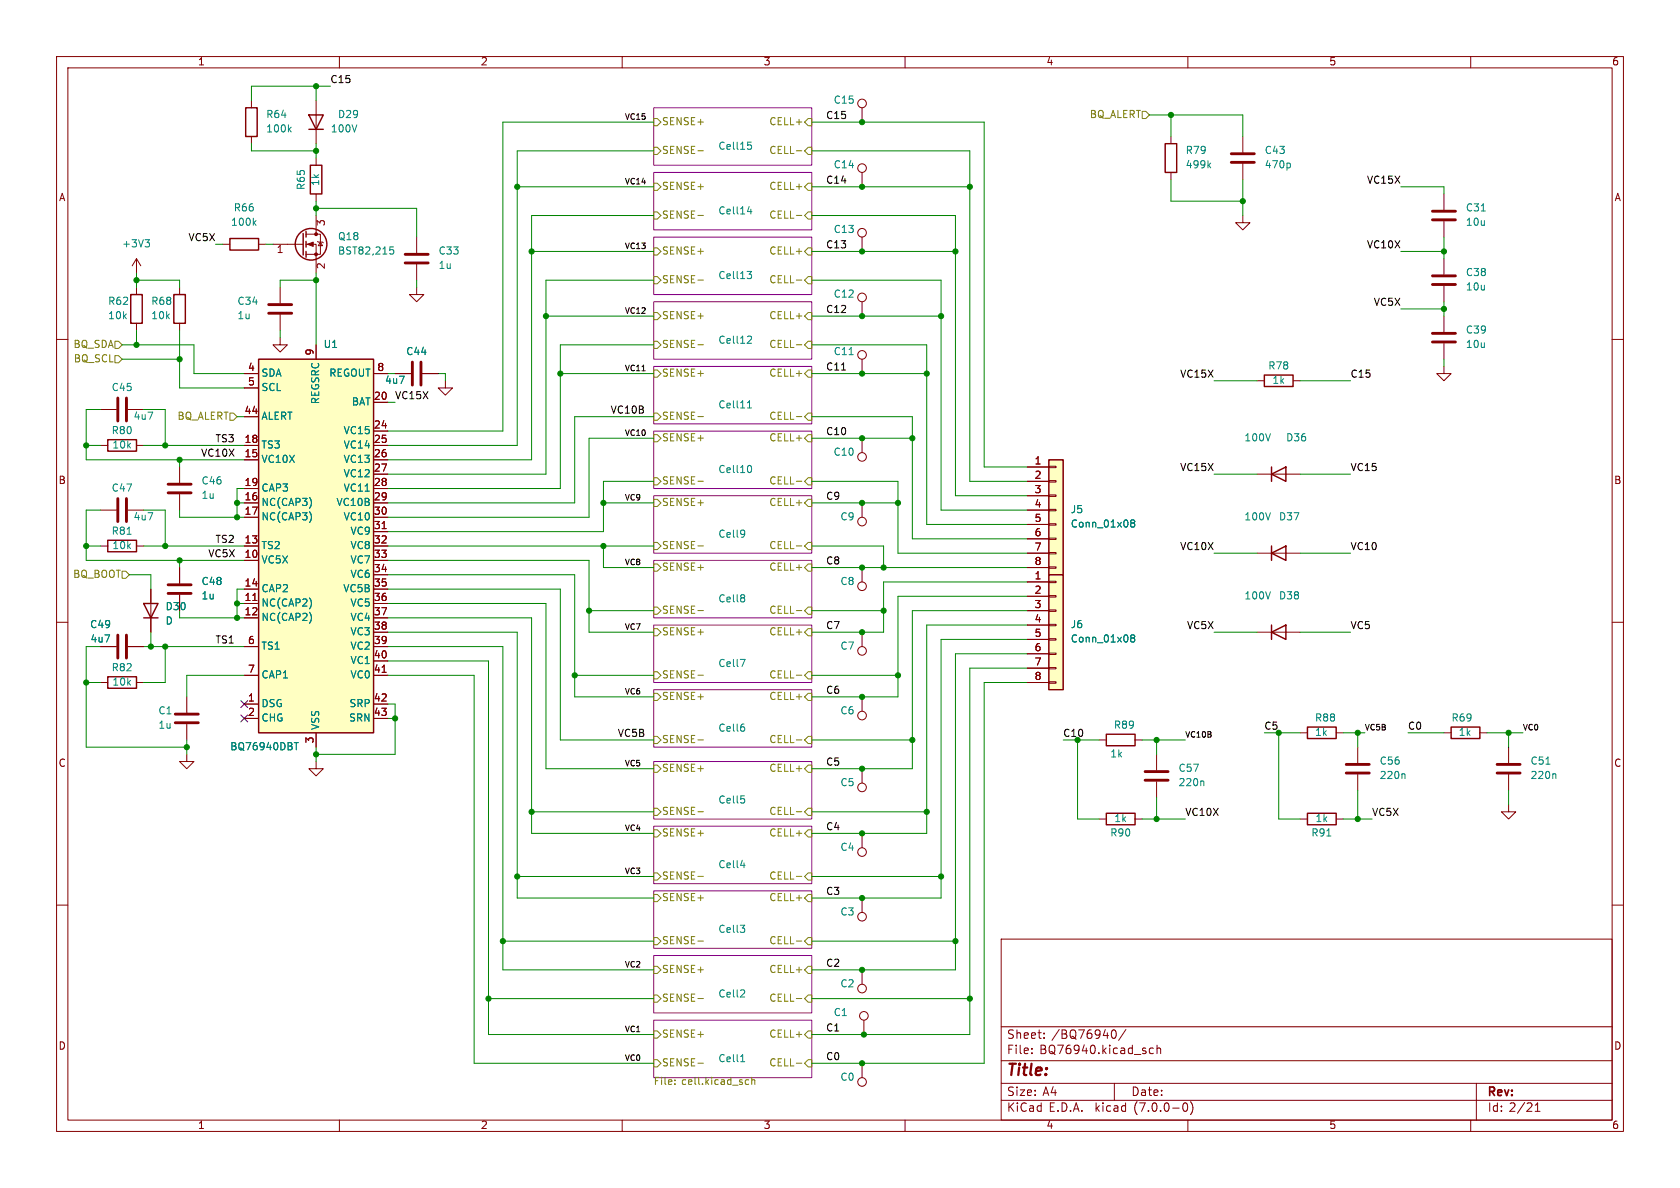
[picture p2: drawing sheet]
<svg xmlns="http://www.w3.org/2000/svg" width="297mm" height="210mm" viewBox="0 0 297 210" stroke-linecap="round" stroke-linejoin="round" font-family="sans-serif">
<g fill="none" stroke="#840000" stroke-width=".18">
<path d="M10 10h277v190h-277zM12 12h273v186h-273zM44.4 17.8v1.3M55.9 17.8v7.6M60 10v2M110 10v2M152.4 19.1v2.5M160 10v2M210 10v2M260 10v2M44.4 24.1v1.3M55.9 27.9v1.3"/>
<path d="M55.9 34.3v1.3M55.9 38.1v3.3M152.4 30.5v2.5M207 24.1v1.3M207 30.5v1.3M219.7 38.1v1.3h1.3l-1.3 1.2-1.3-1.2h1.3M219.7 24.1v2.8M219.7 29v2.8M255.3 34.3v2.8M255.3 39.1v2.8M10 60h2M24.1 45.7v2.6"/>
<path d="M24.1 50.8v1.3M24.1 57.2v1.2M24.1 45.7l-.7 1.3M24.1 45.7l.8 1.3M31.7 50.8v1.3M31.7 57.2v1.2M39.4 43.2h1.2M45.7 43.2h1.3M48.3 43.2h5.3M49.5 59.7v1.3h1.3l-1.3 1.2-1.2-1.2h1.2M49.5 50.8v2.8M49.5 55.6v2.8"/>
<path d="M54.1 43.2h1.8v5.1M54.1 41.4h2.5v3.6h-2.5M56.1 42.7l.2 .1h.7l.1 .1M56.6 42.8l.4 .6h-.7zM73.7 50.8v1.3h1.2l-1.2 1.2-1.3-1.2h1.3M73.7 41.9v2.8M73.7 46.7v2.8M152.4 41.9v2.6M152.4 53.3v2.6M255.3 45.7v2.8M255.3 50.5v2.8M255.3 55.9v2.8"/>
<path d="M285 60h2M17.8 78.7h1.2M17.8 72.4h2.8M22.6 72.4h2.8M24.1 78.7h1.3M43.2 66h2.5M43.2 78.7h2.5M43.2 73.7h2.5M43.2 68.6h2.5M55.9 61v2.5M66 66h2.6M66 78.7h2.6"/>
<path d="M66 71.1h2.6M66 76.2h2.6M69.8 66h2.8M74.7 66h2.8M78.7 67.3v1.3h1.3l-1.3 1.3-1.2-1.3h1.2M152.4 63.5v2.5M152.4 77.5v2.5M222.2 67.3h1.3M228.6 67.3h1.3M255.3 64.8v1.2h1.2l-1.2 1.3-1.3-1.3h1.3M255.3 60.7v2.8M17.8 90.2h2.8"/>
<path d="M17.8 96.5h1.2M22.6 90.2h2.8M24.1 96.5h1.3M31.7 82.6v2.7M31.7 87.4v2.8M43.2 99.1h2.5M43.2 96.5h2.5M43.2 81.3h2.5M43.2 88.9h2.5M43.2 91.4h2.5M43.2 86.4h2.5M66 99.1h2.6"/>
<path d="M66 96.5h2.6M66 81.3h2.6M66 88.9h2.6M66 91.4h2.6M66 86.4h2.6M66 83.8h2.6M66 94h2.6M67.6 93.4h.7M152.4 88.9v2.5M181.6 82.6h3.8M181.6 85.1h3.8M181.6 87.6h3.8"/>
<path d="M181.6 90.2h3.8M181.6 92.7h3.8M181.6 95.3h3.8M181.6 97.8h3.8M185.4 97.7h1.3v.2h-1.3zM185.4 95.1h1.3v.3h-1.3zM185.4 92.6h1.3v.2h-1.3zM185.4 90h1.3v.3h-1.3zM185.4 87.5h1.3v.3h-1.3zM185.4 85h1.3v.2h-1.3zM185.4 82.4h1.3v.3h-1.3zM222.2 97.8h7.7"/>
<path d="M222.2 83.8h7.7M10 110h2M17.8 114.3h2.8M22.6 114.3h2.8M26.7 104.1v7.7M31.7 100.3v2.8M31.7 105.2v2.8M43.2 114.3h2.5M43.2 106.7h2.5M43.2 109.2h2.5M43.2 104.1h2.5M43.2 119.4h2.5"/>
<path d="M44.7 106.1h.7M66 114.3h2.6M66 106.7h2.6M66 109.2h2.6M66 104.1h2.6M66 101.6h2.6M66 111.8h2.6M66 116.8h2.6M66 119.4h2.6M67.6 118.8h.7M152.4 100.3v2.6M152.4 111.8v2.5"/>
<path d="M181.6 100.3h3.8M181.6 102.9h3.8M181.6 105.4h3.8M181.6 108h3.8M181.6 110.5h3.8M181.6 113h3.8M181.6 115.6h3.8M181.6 118.1h3.8M185.4 100.2h1.3v.3h-1.3zM185.4 118h1.3v.2h-1.3zM185.4 115.4h1.3v.3h-1.3zM185.4 112.9h1.3v.3h-1.3z"/>
<path d="M185.4 110.4h1.3v.2h-1.3zM185.4 107.8h1.3v.3h-1.3zM185.4 105.3h1.3v.2h-1.3zM185.4 102.7h1.3v.3h-1.3zM222.2 111.8h7.7M285 110h2M17.8 120.7h1.2M24.1 120.7h1.3M33 133.4v1.2h1.3l-1.3 1.3-1.3-1.3h1.3M33 123.2v2.8M33 128v2.8M43.2 124.5h2.5"/>
<path d="M43.2 127h2.5M55.9 134.6v1.3h1.2l-1.2 1.3-1.3-1.3h1.3M55.9 129.5v2.6M66 124.5h2.6M66 127h2.6M152.4 123.2v2.5M152.4 135.9v2.5M181.6 120.7h3.8M185.4 120.5h1.3v.3h-1.3zM194.3 130.8h1.3M200.7 130.8h1.2M204.5 133.4v2.7"/>
<path d="M204.5 138.2v2.8M229.9 129.5h1.2M236.2 129.5h1.3M240 132.1v2.8M240 136.9v2.8M255.3 129.5h1.2M261.6 129.5h1.3M266.7 132.1v2.8M266.7 136.9v2.8M10 160h2M152.4 147.3v2.6M152.4 158.8v2.5"/>
<path d="M194.3 144.8h1.3M200.7 144.8h1.2M229.9 144.8h1.2M236.2 144.8h1.3M266.7 142.2v1.3h1.3l-1.3 1.3-1.3-1.3h1.3M285 160h2M152.4 171.5v2.5M177 166h108v32h-108zM60 198v2M110 198v2M152.4 188v2.5M152.7 180.3v2.6"/>
<path d="M160 198v2M177 194.5h108M177 191.5h108M177 187.5h108M177 181.5h108M182.4 186.1v.2M182.4 185.3v.2M184.6 183.4v.2M184.6 182.6v.2M196.6 182.2l.2-.1a.81 .81 0 0 1 .6 .6 .81 .81 0 0 1-.3 .8l-.3 .1-.2-.2M197 191.5v3M199 182l-1.2 1.9"/>
<path d="M203.9 185.3h-.4l-.3 .2v.5l.1 .2h.6M204.5 185.4l.3-.1h.3l.1 1M204.5 184.8v1.5M209.3 195h.2a.81 .81 0 0 1 .5 .6 .81 .81 0 0 1-.3 .8l-.1 .1a.81 .81 0 0 1-.6-.7 .81 .81 0 0 1 .3-.8zM210 198v2M210.5 194.7a1.72 1.72 0 0 1 0 2.3M260 198v2M261 191.5v6.5M271.4 196.5h.9M271.4 195.4l.4-.4v1.5"/>
<circle cx="152.4" cy="18.3" r=".76"/>
<circle cx="152.4" cy="29.7" r=".76"/>
<circle cx="152.4" cy="41.1" r=".76"/>
<circle cx="152.4" cy="52.6" r=".76"/>
<circle cx="152.4" cy="62.7" r=".76"/>
<circle cx="152.4" cy="92.2" r=".76"/>
<circle cx="152.4" cy="80.8" r=".76"/>
<circle cx="152.4" cy="115.1" r=".76"/>
<circle cx="152.4" cy="103.6" r=".76"/>
<circle cx="152.4" cy="139.2" r=".76"/>
<circle cx="152.4" cy="126.5" r=".76"/>
<circle cx="152.4" cy="150.6" r=".76"/>
<circle cx="152.4" cy="162.1" r=".76"/>
<circle cx="152.4" cy="174.8" r=".76"/>
<circle cx="152.7" cy="179.6" r=".76"/>
<circle cx="152.4" cy="191.3" r=".76"/>
</g>
<g fill="#fff" stroke="#fff" stroke-width=".18">
<path d="M115.6 53.3h27.9v10.2h-27.9z"/>
<path d="M115.6 41.9h27.9v10.2h-27.9z"/>
<path d="M115.6 30.5h27.9v10.1h-27.9z"/>
<path d="M115.6 19.1h27.9v10.1h-27.9z"/>
<path d="M115.6 87.6h27.9v10.2h-27.9z"/>
<path d="M115.6 99.1h27.9v10.1h-27.9z"/>
<path d="M115.6 121.9h27.9v10.2h-27.9z"/>
<path d="M115.6 110.5h27.9v10.2h-27.9z"/>
<path d="M115.6 146.1h27.9v10.1h-27.9z"/>
<path d="M115.6 134.6h27.9v10.2h-27.9z"/>
<path d="M115.6 157.5h27.9v10.1h-27.9z"/>
<path d="M115.6 168.9h27.9v10.2h-27.9z"/>
<path d="M115.6 180.3h27.9v10.2h-27.9z"/>
<path d="M115.6 64.8h27.9v10.1h-27.9z"/>
<path d="M115.6 76.2h27.9v10.2h-27.9z"/>
</g>
<g fill="none" stroke="#840084" stroke-width=".18">
<path d="M115.6 19.1h27.9v10.1h-27.9zM115.6 30.5h27.9v10.1h-27.9zM115.6 53.3h27.9v10.2h-27.9zM115.6 41.9h27.9v10.2h-27.9zM115.6 64.8h27.9v10.1h-27.9zM115.6 76.2h27.9v10.2h-27.9zM115.6 87.6h27.9v10.2h-27.9zM115.6 99.1h27.9v10.1h-27.9zM115.6 110.5h27.9v10.2h-27.9zM115.6 121.9h27.9v10.2h-27.9zM115.6 134.6h27.9v10.2h-27.9zM115.6 146.1h27.9v10.1h-27.9z"/>
<path d="M115.6 157.5h27.9v10.1h-27.9zM115.6 168.9h27.9v10.2h-27.9zM115.6 180.3h27.9v10.2h-27.9z"/>
</g>
<g fill="none" stroke="#848400" stroke-width=".18">
<path d="M201.9 19.7h.7l.6 .6-.6 .7h-.7zM115.6 32.4h.6l.6 .6-.6 .7h-.6zM115.6 37.5h.6l.6 .6-.6 .6h-.6zM115.6 21h.6l.6 .6-.6 .6h-.6zM115.6 26h.6l.6 .7-.6 .6h-.6zM123.4 38.1h.9M123.4 26.7h.9M140.8 38.1h.9M140.8 26.7h.9M142.9 32.4h.6v1.3h-.6l-.7-.7zM142.9 37.5h.6v1.2h-.6l-.7-.6zM142.9 21h.6v1.2h-.6l-.7-.6z"/>
<path d="M142.9 26h.6v1.3h-.6l-.7-.6zM115.6 55.2h.6l.6 .7-.6 .6h-.6zM115.6 43.8h.6l.6 .7-.6 .6h-.6zM115.6 48.9h.6l.6 .6-.6 .7h-.6zM123.4 49.5h.9M140.8 49.5h.9M142.9 55.2h.6v1.3h-.6l-.7-.6zM142.9 43.8h.6v1.3h-.6l-.7-.6zM142.9 48.9h.6v1.3h-.6l-.7-.7zM20.3 60.3h.7l.6 .7-.6 .6h-.7zM20.3 62.9h.7l.6 .6-.6 .6h-.7zM40.6 73h.7l.6 .7-.6 .6h-.7z"/>
<path d="M115.6 60.3h.6l.6 .7-.6 .6h-.6zM115.6 65.4h.6l.6 .6-.6 .7h-.6zM115.6 73h.6l.6 .7-.6 .6h-.6zM115.6 76.8h.6l.6 .7-.6 .6h-.6zM123.4 60.9h.9M123.4 73.6h.9M140.8 60.9h.9M140.8 73.6h.9M142.9 60.3h.6v1.3h-.6l-.7-.6zM142.9 65.4h.6v1.3h-.6l-.7-.7zM142.9 73h.6v1.3h-.6l-.7-.6zM142.9 76.8h.6v1.3h-.6l-.7-.6z"/>
<path d="M115.6 88.3h.6l.6 .6-.6 .6h-.6zM115.6 95.9h.6l.6 .6-.6 .7h-.6zM115.6 99.7h.6l.6 .6-.6 .7h-.6zM115.6 84.5h.6l.6 .6-.6 .6h-.6zM123.4 96.5h.9M123.4 85.1h.9M140.8 96.5h.9M140.8 85.1h.9M142.9 88.3h.6v1.2h-.6l-.7-.6zM142.9 95.9h.6v1.3h-.6l-.7-.7zM142.9 99.7h.6v1.3h-.6l-.7-.7zM142.9 84.5h.6v1.2h-.6l-.7-.6z"/>
<path d="M21.6 101h.6l.7 .6-.7 .6h-.6zM115.6 107.3h.6l.6 .7-.6 .6h-.6zM115.6 111.1h.6l.6 .7-.6 .6h-.6zM115.6 118.7h.6l.6 .7-.6 .6h-.6zM123.4 107.9h.9M123.4 119.4h.9M140.8 107.9h.9M140.8 119.4h.9M142.9 107.3h.6v1.3h-.6l-.7-.6zM142.9 111.1h.6v1.3h-.6l-.7-.6zM142.9 118.7h.6v1.3h-.6l-.7-.6zM115.6 122.6h.6l.6 .6-.6 .6h-.6z"/>
<path d="M115.6 130.2h.6l.6 .6-.6 .6h-.6zM115.6 135.3h.6l.6 .6-.6 .6h-.6zM123.4 130.8h.9M140.8 130.8h.9M142.9 122.6h.6v1.2h-.6l-.7-.6zM142.9 130.2h.6v1.2h-.6l-.7-.6zM142.9 135.3h.6v1.2h-.6l-.7-.6zM115.6 146.7h.6l.6 .6-.6 .7h-.6zM115.6 154.3h.6l.6 .6-.6 .7h-.6zM115.6 142.9h.6l.6 .6-.6 .6h-.6zM115.6 158.1h.6l.6 .7-.6 .6h-.6zM123.4 154.9h.9"/>
<path d="M123.4 143.5h.9M140.8 154.9h.9M140.8 143.5h.9M142.9 146.7h.6v1.3h-.6l-.7-.7zM142.9 154.3h.6v1.3h-.6l-.7-.7zM142.9 142.9h.6v1.2h-.6l-.7-.6zM142.9 158.1h.6v1.3h-.6l-.7-.6zM115.6 165.7h.6l.6 .7-.6 .6h-.6zM115.6 170.8h.6l.6 .7-.6 .6h-.6zM115.6 175.9h.6l.6 .6-.6 .7h-.6zM123.4 166.4h.9M123.4 176.5h.9"/>
<path d="M140.8 166.4h.9M140.8 176.5h.9M142.9 165.7h.6v1.3h-.6l-.7-.6zM142.9 170.8h.6v1.3h-.6l-.7-.6zM142.9 175.9h.6v1.3h-.6l-.7-.7zM115.6 182.2h.6l.6 .7-.6 .6h-.6zM115.6 187.3h.6l.6 .7-.6 .6h-.6zM119.3 191.6v.1M119.3 190.9v.1M123.4 187.9h.9M132 190.9h.4M132.4 191.6l-.4 .1"/>
<path d="M132.9 191l.2-.1h.3v.8M132.9 190.4v1.3M140.8 187.9h.9M142.9 182.2h.6v1.3h-.6l-.7-.6zM142.9 187.3h.6v1.3h-.6l-.7-.6z"/>
</g>
<g fill="none" stroke="#008484" stroke-width=".18">
<path d="M44.9 39.4l.4 .4M45.3 39l-.5 .5M51.1 22.8l.4 .5M51.5 22.5l-.5 .5M132.1 37.4h.8M132.2 25.1h.6M132.3 25.6h.3l.3 .2-.2 .5-.4 .1M132.7 37v.8M213.7 29.2l.3 .5M214 28.8l-.4 .5M228 28.9l.1 .2-.1 .5M25.6 42.4h.8l-.4 .5"/>
<path d="M26.2 42.9l.2 .2v.3l-.2 .2M69 43.6h.6M69.1 44.1h.3l.2 .3-.1 .5h-.4M132.1 48h.8l-.5 .5 .4 .1 .1 .4-.3 .3h-.3M132.3 59.4l.4 .1 .2 .3-.8 .9h.8M132.1 72.1h.8M132.3 71.1l.2-.3v1.3M131.5 93.8h.1a1.07 1.07 0 0 1-.1 1.1M131.7 94.2l-.2 .2M132.6 82.3a.79 .79 0 0 1 0 1.2M200.1 92.5l-.2 .2v.4l.2 .1h.3l.2-.3-.1-.3-.1-.1M200.1 92.5l-.2-.3 .2-.3h.3l.2 .2-.2 .4"/>
<path d="M200.1 92.5h.3M130.9 116.6h.8l-.5 1.2M131.5 105.2l.2 .2-.2 .2M131.5 105.7l.2 .2-.2 .4M200.1 112.8l-.2-.3 .2-.3h.3l.2 .3-.2 .3M200.1 112.8l-.2 .2v.4l.2 .1h.3l.2-.2-.1-.4-.1-.1M200.1 112.8h.3M52 131.3h.7M52.4 131.3v1.2M131.5 128.5l.2 .2-.2 .5M212.6 138l.2 .2v.7M248.2 136.8l.2 .2v.6"/>
<path d="M274.9 136.8l.2 .2v.6M130.9 153h.8M131 140.7h.6M131.5 141.2l.2 .2-.2 .5M130.9 163.6h.8l-.5 .4M131.5 164.1l.2 .2-.2 .5M131.5 175l.2 .2-.1 .3-.7 .8h.8M130.9 187.7h.8"/>
</g>
<g fill="none" stroke="#840000" stroke-width=".25">
<path d="M43.4 19.1h2.1v5h-2.1zM54.6 20.3h2.5l-1.2 2.6zM54.6 22.9h2.5M54.9 29.2h2v5.1h-2zM206 25.4h2v5.1h-2zM23.1 52.1h2v5.1h-2zM30.7 52.1h2.1v5.1h-2.1zM40.6 42.2h5.1v2h-5.1zM53.6 41.3v3.8M54.1 40.9v1M54.1 42.7v1M54.1 44.5v1"/>
<path d="M19 77.7h5.1v2.1h-5.1zM45.7 63.5h20.3v66h-20.3zM223.5 66.3h5.1v2h-5.1zM19 95.5h5.1v2h-5.1zM185.4 81.3h2.6v20.3h-2.6zM224.8 97.8l2.5-1.3v2.6zM224.8 83.8l2.5-1.2v2.5zM224.8 82.6v2.5M224.8 96.5v2.6M19 119.6h5.1v2.1h-5.1zM25.4 106.7h2.5l-1.2 2.5zM25.4 109.2h2.5"/>
<path d="M185.4 101.6h2.6v20.3h-2.6zM224.8 111.8l2.5-1.3v2.5zM224.8 110.5v2.5M195.6 129.8h5.1v2h-5.1zM231.1 128.5h5.1v2.1h-5.1zM256.5 128.5h5.1v2.1h-5.1zM195.6 143.8h5.1v2h-5.1zM231.1 143.8h5.1v2h-5.1z"/>
<circle cx="55" cy="43.2" r="2.79"/>
</g>
<g fill="#840000" stroke="#840000" stroke-width=".18">
<path d="M54.4 43.2l1-.4v.8z"/>
<circle cx="55.9" cy="45" r=".25"/>
<circle cx="55.9" cy="41.4" r=".25"/>
</g>
<g fill="none" stroke="#840000" stroke-width=".51">
<path d="M217.7 28.7h4M217.7 27.2h4M253.2 38.9h4.1M253.2 37.3h4.1M47.5 55.4h4.1M47.5 53.8h4.1M71.6 46.5h4.1M71.6 45h4.1M253.2 58.9h4.1M253.2 50.3h4.1M253.2 48.8h4.1M20.8 70.4v4"/>
<path d="M22.4 70.4v4M72.9 64v4.1M74.4 64v4.1M253.2 60.5h4.1M20.8 88.1v4.1M22.4 88.1v4.1M29.7 87.1h4.1M29.7 85.6h4.1M20.8 112.3v4M22.4 112.3v4M29.7 104.9h4.1M29.7 103.4h4.1"/>
<path d="M31 127.8h4.1M31 126.2h4.1M202.4 137.9h4.1M202.4 136.4h4.1M238 136.7h4.1M238 135.1h4.1M264.7 136.7h4M264.7 135.1h4"/>
</g>
<g fill="#ffffc2" stroke="#ffffc2" stroke-width=".18">
<path d="M185.4 81.3h2.6v20.3h-2.6z"/>
<path d="M185.4 101.6h2.6v20.3h-2.6z"/>
<path d="M45.7 63.5h20.3v66h-20.3z"/>
</g>
<g fill="none" stroke="#008400" stroke-width=".18">
<path d="M55.9 15.2v2.6M58.4 15.2h-14v2.6M44.4 25.4v1.3h11.5M55.9 25.4v2.5M55.9 35.6v2.5M55.9 36.8h17.8v5.1M91.4 33h24.2M115.6 21.6h-26.7v54.6h-20.3M115.6 38.1h-21.6v43.2h-25.4M115.6 26.7h-24.2v52h-22.8M143.5 26.7h27.9v58.4h10.2M143.5 33h27.9"/>
<path d="M143.5 21.6h30.5v61h7.6M143.5 38.1h25.4v49.5h12.7M203.2 20.3h16.5v3.8M207 20.3v3.8M207 31.8v3.8h12.7M219.7 31.8v6.3M247.6 33h7.7v1.3M24.1 48.3v2.5M24.1 58.4v2.6M24.1 49.5h7.6v1.3M31.7 58.4v10.2h11.5M38.1 43.2h1.3"/>
<path d="M47 43.2h1.3M49.5 58.4v1.3M55.9 48.3v12.7M55.9 49.5h-6.4v1.3M73.7 49.5v1.3M94 44.5h21.6M96.5 55.9h19.1M115.6 49.5h-19.1v34.3h-27.9M143.5 49.5h22.9v40.7h15.2M143.5 44.5h25.4M143.5 55.9h22.9M247.6 44.5h7.7"/>
<path d="M247.6 54.6h7.7M255.3 41.9v3.8M255.3 53.3v2.6M15.2 78.7h2.6M17.8 72.4h-2.6v8.9h28M21.6 63.5h10.1M21.6 61h12.7v5h8.9M25.4 72.4h3.8v6.3M25.4 78.7h17.8M41.9 73.7h1.3M68.6 66h1.2M68.6 71.1h1.2"/>
<path d="M77.5 66h1.2v1.3M99.1 66h16.5M115.6 73.7h-14v15.2h-33M115.6 61h-16.5v25.4h-30.5M115.6 77.5h-11.5v13.9h-35.5M143.5 61h20.3v31.7h17.8M143.5 66h20.3M143.5 77.5h17.8M143.5 73.7h17.8v21.6h20.3M214.6 67.3h7.6M229.9 67.3h8.9M255.3 63.5v1.3"/>
<path d="M15.2 96.5h2.6M17.8 90.2h-2.6v8.9h28M25.4 96.5h17.8M25.4 90.2h3.8v6.3M31.7 81.3v1.3M31.7 90.2v1.2h11.5M31.7 99.1v1.2M41.9 88.9h1.3M43.2 86.4h-1.3v5M68.6 99.1h35.5v12.7h11.5M68.6 96.5h47M106.7 96.5v3.8h8.9"/>
<path d="M106.7 88.9h8.9M115.6 85.1h-8.9v8.9h-38.1M143.5 88.9h15.2M143.5 96.5h12.7v3.8M143.5 85.1h15.2v12.7h22.9M214.6 83.8h7.6M214.6 97.8h7.6M229.9 83.8h8.9M229.9 97.8h8.9M17.8 114.3h-2.6v17.8h17.8M22.9 101.6h3.8v2.5M25.4 114.3h17.8"/>
<path d="M26.7 111.8v2.5M29.2 114.3v6.4h-3.8M31.7 108v1.2h11.5M41.9 106.7h1.3M43.2 119.4h-10.2v3.8M43.2 104.1h-1.3v5.1M68.6 101.6h33v21.6h14M68.6 114.3h20.3v57.2h26.7M68.6 106.7h27.9v29.2h19.1M68.6 111.8h22.8v47h24.2M68.6 104.1h30.5v26.7h16.5M68.6 119.4h15.2v68.6h31.8"/>
<path d="M68.6 109.2h25.4v38.1h21.6M68.6 116.8h17.8v66.1h29.2M101.6 119.4h14M104.1 108h11.5M143.5 119.4h15.2M143.5 108h12.7M143.5 100.3h38.1M181.6 115.6h-12.7v55.9h-25.4M181.6 102.9h-25.4v8.9h-12.7M181.6 113h-15.2v45.8h-22.9M181.6 110.5h-17.8v36.8h-20.3M181.6 105.4h-22.9v17.8h-15.2"/>
<path d="M181.6 108h-20.3v27.9h-17.8M181.6 118.1h-10.2v64.8h-27.9M214.6 111.8h7.6M229.9 111.8h8.9M15.2 120.7h2.6M33 130.8v2.6M55.9 132.1v2.5M68.6 124.5h1.2v8.9h-13.9M68.6 127h1.2M143.5 130.8h17.8M181.6 120.7h-7.6v67.3h-30.5M194.3 130.8h-3.8v14h3.8"/>
<path d="M201.9 130.8h7.6M204.5 130.8v2.6M229.9 129.5h-3.8v15.3h3.8M237.5 129.5h3.8M240 129.5v2.6M240 139.7v5.1M248.9 129.5h6.4M262.9 129.5h6.3M266.7 129.5v2.6M266.7 139.7v2.5M91.4 154.9h24.2M94 143.5h21.6"/>
<path d="M143.5 143.5h20.3M143.5 154.9h22.9M201.9 144.8h7.6M204.5 141v3.8M237.5 144.8h5.1M86.4 176.5h29.2M88.9 166.4h26.7M143.5 176.5h27.9M143.5 166.4h25.4"/>
</g>
<path d="M42.6 126.4l1.2 1.2M42.6 123.9l1.2 1.2M43.8 126.4l-1.2 1.2M43.8 123.9l-1.2 1.2" fill="none" stroke="#000084" stroke-width=".18"/>
<g fill="#008400" stroke="#008400" stroke-width=".18">
<circle cx="96.5" cy="55.9" r=".46"/>
<circle cx="99.1" cy="66" r=".46"/>
<circle cx="55.9" cy="36.8" r=".46"/>
<circle cx="152.4" cy="77.5" r=".46"/>
<circle cx="152.4" cy="88.9" r=".46"/>
<circle cx="152.4" cy="171.5" r=".46"/>
<circle cx="152.7" cy="182.9" r=".46"/>
<circle cx="152.4" cy="188" r=".46"/>
<circle cx="104.1" cy="108" r=".46"/>
<circle cx="101.6" cy="119.4" r=".46"/>
<circle cx="152.4" cy="147.3" r=".46"/>
<circle cx="29.2" cy="78.7" r=".46"/>
<circle cx="31.7" cy="81.3" r=".46"/>
<circle cx="29.2" cy="96.5" r=".46"/>
<circle cx="15.2" cy="96.5" r=".46"/>
<circle cx="15.2" cy="78.7" r=".46"/>
<circle cx="41.9" cy="91.4" r=".46"/>
<circle cx="41.9" cy="88.9" r=".46"/>
<circle cx="31.7" cy="99.1" r=".46"/>
<circle cx="41.9" cy="106.7" r=".46"/>
<circle cx="86.4" cy="176.5" r=".46"/>
<circle cx="88.9" cy="166.4" r=".46"/>
<circle cx="26.7" cy="114.3" r=".46"/>
<circle cx="33" cy="132.1" r=".46"/>
<circle cx="29.2" cy="114.3" r=".46"/>
<circle cx="106.7" cy="88.9" r=".46"/>
<circle cx="106.7" cy="96.5" r=".46"/>
<circle cx="69.8" cy="127" r=".46"/>
<circle cx="55.9" cy="133.4" r=".46"/>
<circle cx="91.4" cy="154.9" r=".46"/>
<circle cx="94" cy="143.5" r=".46"/>
<circle cx="55.9" cy="26.7" r=".46"/>
<circle cx="55.9" cy="15.2" r=".46"/>
<circle cx="24.1" cy="61" r=".46"/>
<circle cx="55.9" cy="49.5" r=".46"/>
<circle cx="31.7" cy="63.5" r=".46"/>
<circle cx="24.1" cy="49.5" r=".46"/>
<circle cx="41.9" cy="109.2" r=".46"/>
<circle cx="15.2" cy="120.7" r=".46"/>
<circle cx="91.4" cy="33" r=".46"/>
<circle cx="94" cy="44.5" r=".46"/>
<circle cx="255.3" cy="44.5" r=".46"/>
<circle cx="255.3" cy="54.6" r=".46"/>
<circle cx="207" cy="20.3" r=".46"/>
<circle cx="219.7" cy="35.6" r=".46"/>
<circle cx="163.8" cy="143.5" r=".46"/>
<circle cx="161.3" cy="130.8" r=".46"/>
<circle cx="158.7" cy="119.4" r=".46"/>
<circle cx="152.4" cy="135.9" r=".46"/>
<circle cx="152.4" cy="123.2" r=".46"/>
<circle cx="156.2" cy="100.3" r=".46"/>
<circle cx="156.2" cy="108" r=".46"/>
<circle cx="152.4" cy="111.8" r=".46"/>
<circle cx="152.4" cy="100.3" r=".46"/>
<circle cx="190.5" cy="130.8" r=".46"/>
<circle cx="204.5" cy="130.8" r=".46"/>
<circle cx="226.1" cy="129.5" r=".46"/>
<circle cx="204.5" cy="144.8" r=".46"/>
<circle cx="163.8" cy="66" r=".46"/>
<circle cx="152.4" cy="66" r=".46"/>
<circle cx="161.3" cy="77.5" r=".46"/>
<circle cx="152.4" cy="33" r=".46"/>
<circle cx="171.4" cy="33" r=".46"/>
<circle cx="152.4" cy="21.6" r=".46"/>
<circle cx="240" cy="129.5" r=".46"/>
<circle cx="240" cy="144.8" r=".46"/>
<circle cx="266.7" cy="129.5" r=".46"/>
<circle cx="152.4" cy="44.5" r=".46"/>
<circle cx="158.7" cy="88.9" r=".46"/>
<circle cx="168.9" cy="44.5" r=".46"/>
<circle cx="166.4" cy="55.9" r=".46"/>
<circle cx="152.4" cy="55.9" r=".46"/>
<circle cx="152.4" cy="158.8" r=".46"/>
<circle cx="168.9" cy="166.4" r=".46"/>
<circle cx="166.4" cy="154.9" r=".46"/>
<circle cx="171.4" cy="176.5" r=".46"/>
</g>
<text font-size="2.8" fill="#840000" x="178" y="190.8">Title:</text>
<g font-size="2.1" fill="#840000">
<text x="178" y="183.9">Sheet:</text>
<text x="185.9" y="183.9">/BQ76940/</text>
<text x="178" y="186.6">File:</text>
<text x="183.8" y="186.6">BQ76940.kicad_sch</text>
<text x="178" y="196.8">KiCad</text>
<text x="178" y="194">Size:</text>
<text x="184.3" y="194">A4</text>
<text x="185.4" y="196.8">E.D.A.</text>
<text x="193.7" y="196.8">kicad</text>
<text x="200" y="194">Date:</text>
<text x="200.6" y="196.8">(7.0.0-0)</text>
<text x="263" y="194.2">Rev:</text>
<text x="263" y="196.8">Id: 2/21</text>
</g>
<g font-size="1.8" fill="#840000">
<text x="35" y="11.8">1</text>
<text x="85" y="11.8">2</text>
<text x="135" y="11.8">3</text>
<text x="185" y="11.8">4</text>
<text x="235" y="11.8">5</text>
<text x="285" y="11.8">6</text>
<text x="10.4" y="35.8">A</text>
<text x="285.4" y="35.8">A</text>
<text x="57.8" y="40" transform="rotate(-90 57.8 40)">3</text>
<text x="48.9" y="45.1">1</text>
<text x="57.8" y="47.7" transform="rotate(-90 57.8 47.7)">2</text>
<text x="43.8" y="65.8">4</text>
<text x="55.6" y="62.9" transform="rotate(-90 55.6 62.9)">9</text>
<text x="66.6" y="65.8">8</text>
<text x="43.8" y="68.3">5</text>
<text x="66" y="70.9">20</text>
<text x="43.2" y="73.4">44</text>
<text x="66" y="75.9">24</text>
<text x="43.2" y="81">15</text>
<text x="43.2" y="78.5">18</text>
<text x="66" y="78.5">25</text>
<text x="66" y="81">26</text>
<text x="66" y="83.6">27</text>
<text x="182.8" y="82.3">1</text>
<text x="10.3" y="85.8">B</text>
<text x="43.2" y="88.6">16</text>
<text x="43.2" y="86.1">19</text>
<text x="66" y="86.1">28</text>
<text x="66" y="88.6">29</text>
<text x="182.8" y="84.8">2</text>
<text x="182.8" y="87.4">3</text>
<text x="182.8" y="89.9">4</text>
<text x="285.3" y="85.8">B</text>
<text x="43.2" y="91.2">17</text>
<text x="66" y="91.2">30</text>
<text x="66" y="93.7">31</text>
<text x="182.8" y="92.5">5</text>
<text x="182.8" y="95">6</text>
<text x="43.2" y="98.8">10</text>
<text x="43.2" y="96.3">13</text>
<text x="66" y="96.3">32</text>
<text x="66" y="98.8">33</text>
<text x="66" y="101.3">34</text>
<text x="182.8" y="97.5">7</text>
<text x="182.8" y="100.1">8</text>
<text x="43.2" y="106.4">11</text>
<text x="43.2" y="103.9">14</text>
<text x="66" y="103.9">35</text>
<text x="66" y="106.4">36</text>
<text x="182.8" y="102.6">1</text>
<text x="182.8" y="105.2">2</text>
<text x="182.8" y="107.7">3</text>
<text x="43.2" y="109">12</text>
<text x="66" y="109">37</text>
<text x="66" y="111.5">38</text>
<text x="182.8" y="110.2">4</text>
<text x="182.8" y="112.8">5</text>
<text x="43.8" y="114">6</text>
<text x="43.8" y="119.1">7</text>
<text x="66" y="114">39</text>
<text x="66" y="116.6">40</text>
<text x="66" y="119.1">41</text>
<text x="182.8" y="115.3">6</text>
<text x="182.8" y="117.9">7</text>
<text x="43.8" y="124.2">1</text>
<text x="66" y="124.2">42</text>
<text x="182.8" y="120.4">8</text>
<text x="43.8" y="126.7">2</text>
<text x="55.6" y="131.5" transform="rotate(-90 55.6 131.5)">3</text>
<text x="66" y="126.7">43</text>
<text x="10.3" y="135.8">C</text>
<text x="285.3" y="135.8">C</text>
<text x="10.3" y="185.8">D</text>
<text x="285.3" y="185.8">D</text>
<text x="35" y="199.8">1</text>
<text x="85" y="199.8">2</text>
<text x="135" y="199.8">3</text>
<text x="185" y="199.8">4</text>
<text x="235" y="199.8">5</text>
<text x="285" y="199.8">6</text>
</g>
<g font-size="1.8">
<text x="58.4" y="14.9">C15</text>
<text x="146" y="21.2">C15</text>
<text x="146" y="32.7">C14</text>
<text x="241.5" y="32.7">VC15X</text>
<text x="33.2" y="42.8">VC5X</text>
<text x="146" y="44.1">C13</text>
<text x="241.5" y="44.1">VC10X</text>
<text x="146" y="55.5">C12</text>
<text x="242.7" y="54.3">VC5X</text>
<text x="146" y="65.7">C11</text>
<text x="69.8" y="70.8">VC15X</text>
<text x="208.5" y="67">VC15X</text>
<text x="238.8" y="67">C15</text>
<text x="107.9" y="73.3">VC10B</text>
<text x="146" y="77.1">C10</text>
<text x="35.6" y="80.9">VC10X</text>
<text x="38.1" y="78.4">TS3</text>
<text x="208.5" y="83.5">VC15X</text>
<text x="238.8" y="83.5">VC15</text>
<text x="146" y="88.6">C9</text>
<text x="36.8" y="98.7">VC5X</text>
<text x="38.1" y="96.2">TS2</text>
<text x="146" y="100">C8</text>
<text x="208.5" y="97.4">VC10X</text>
<text x="238.8" y="97.4">VC10</text>
<text x="38.1" y="114">TS1</text>
<text x="146" y="111.4">C7</text>
<text x="209.7" y="111.4">VC5X</text>
<text x="238.8" y="111.4">VC5</text>
<text x="146" y="122.8">C6</text>
<text x="109.2" y="130.5">VC5B</text>
<text x="248.9" y="129.2">C0</text>
<text x="146" y="135.5">C5</text>
<text x="146" y="147">C4</text>
<text x="209.5" y="144.4">VC10X</text>
<text x="242.6" y="144.4">VC5X</text>
<text x="146" y="158.4">C3</text>
<text x="146" y="171.1">C2</text>
<text x="146" y="182.5">C1</text>
<text x="146" y="187.6">C0</text>
</g>
<g font-size="1.8" fill="#008484">
<text x="47" y="21.1">R64</text>
<text x="47" y="23.7">100k</text>
<text x="58.4" y="23.7">100V</text>
<text x="59.7" y="21.1">D29</text>
<text x="147.3" y="18.6">C15</text>
<text x="127" y="26.7">Cell15</text>
<text x="209.6" y="27.5">R79</text>
<text x="223.5" y="27.5">C43</text>
<text x="54.2" y="33.7" transform="rotate(-90 54.2 33.7)">R65</text>
<text x="56.7" y="32.9" transform="rotate(-90 56.7 32.9)">1k</text>
<text x="147.3" y="30">C14</text>
<text x="209.6" y="30">499k</text>
<text x="223.5" y="30">470p</text>
<text x="40.8" y="40.2">100k</text>
<text x="41.3" y="37.7">R66</text>
<text x="127" y="38.1">Cell14</text>
<text x="147.3" y="41.5">C13</text>
<text x="259.1" y="37.7">C31</text>
<text x="259.1" y="40.2">10u</text>
<text x="21.5" y="44">+3V3</text>
<text x="59.7" y="42.7">Q18</text>
<text x="59.7" y="45.3">BST82,215</text>
<text x="77.5" y="45.3">C33</text>
<text x="77.5" y="47.8">1u</text>
<text x="127" y="49.5">Cell13</text>
<text x="147.3" y="52.9">C12</text>
<text x="259.1" y="49.1">C38</text>
<text x="259.1" y="51.6">10u</text>
<text x="19.1" y="56.7">10k</text>
<text x="19.1" y="54.2">R62</text>
<text x="26.7" y="54.2">R68</text>
<text x="26.7" y="56.7">10k</text>
<text x="41.9" y="54.2">C34</text>
<text x="41.9" y="56.7">1u</text>
<text x="259.1" y="59.2">C39</text>
<text x="57.2" y="61.8">U1</text>
<text x="71.8" y="63.1">C44</text>
<text x="127" y="61">Cell12</text>
<text x="147.3" y="63.1">C11</text>
<text x="224.2" y="65.6">R78</text>
<text x="259.1" y="61.8">10u</text>
<text x="19.7" y="69.4">C45</text>
<text x="46.2" y="66.9">SDA</text>
<text x="46.2" y="69.4">SCL</text>
<text x="56.7" y="71.6" transform="rotate(-90 56.7 71.6)">REGSRC</text>
<text x="58.1" y="66.9">REGOUT</text>
<text x="62.1" y="71.9">BAT</text>
<text x="68" y="68.1">4u7</text>
<text x="224.9" y="68.1">1k</text>
<text x="19.7" y="77">R80</text>
<text x="23.6" y="74.5">4u7</text>
<text x="46.2" y="74.5">ALERT</text>
<text x="60.6" y="77">VC15</text>
<text x="127" y="72.4">Cell11</text>
<text x="19.8" y="79.6">10k</text>
<text x="46.2" y="82.1">VC10X</text>
<text x="46.2" y="79.6">TS3</text>
<text x="60.6" y="79.6">VC14</text>
<text x="60.6" y="82.1">VC13</text>
<text x="127" y="83.8">Cell10</text>
<text x="147.3" y="80.8">C10</text>
<text x="219.9" y="78.3">100V</text>
<text x="227.3" y="78.3">D36</text>
<text x="19.7" y="87.2">C47</text>
<text x="35.6" y="85.9">C46</text>
<text x="35.6" y="88.5">1u</text>
<text x="46.2" y="89.7">NC(CAP3)</text>
<text x="46.2" y="87.2">CAP3</text>
<text x="59.4" y="89.7">VC10B</text>
<text x="60.6" y="84.6">VC12</text>
<text x="60.6" y="87.2">VC11</text>
<text x="19.7" y="94.8">R81</text>
<text x="23.6" y="92.3">4u7</text>
<text x="46.2" y="92.3">NC(CAP3)</text>
<text x="60.6" y="92.3">VC10</text>
<text x="61.8" y="94.8">VC9</text>
<text x="127" y="95.3">Cell9</text>
<text x="148.5" y="92.3">C9</text>
<text x="189.2" y="91">J5</text>
<text x="189.2" y="93.5">Conn_01x08</text>
<text x="219.9" y="92.3">100V</text>
<text x="226" y="92.3">D37</text>
<text x="19.8" y="97.3">10k</text>
<text x="46.2" y="99.9">VC5X</text>
<text x="46.2" y="97.3">TS2</text>
<text x="61.8" y="97.3">VC8</text>
<text x="61.8" y="99.9">VC7</text>
<text x="35.6" y="103.7">C48</text>
<text x="35.6" y="106.2">1u</text>
<text x="46.2" y="107.5">NC(CAP2)</text>
<text x="46.2" y="105">CAP2</text>
<text x="60.6" y="105">VC5B</text>
<text x="61.8" y="102.4">VC6</text>
<text x="61.8" y="107.5">VC5</text>
<text x="127" y="106.7">Cell8</text>
<text x="148.5" y="103.7">C8</text>
<text x="219.9" y="106.2">100V</text>
<text x="226" y="106.2">D38</text>
<text x="15.9" y="111.3">C49</text>
<text x="15.9" y="113.9">4u7</text>
<text x="29.2" y="108.1">D30</text>
<text x="29.2" y="110.7">D</text>
<text x="46.2" y="110">NC(CAP2)</text>
<text x="61.8" y="110">VC4</text>
<text x="61.8" y="112.6">VC3</text>
<text x="189.2" y="111.3">J6</text>
<text x="189.2" y="113.9">Conn_01x08</text>
<text x="19.7" y="118.9">R82</text>
<text x="46.2" y="115.1">TS1</text>
<text x="61.8" y="115.1">VC2</text>
<text x="61.8" y="117.7">VC1</text>
<text x="127" y="118.1">Cell7</text>
<text x="148.5" y="115.1">C7</text>
<text x="19.8" y="121.5">10k</text>
<text x="46.2" y="120.2">CAP1</text>
<text x="46.2" y="125.3">DSG</text>
<text x="61.7" y="125.3">SRP</text>
<text x="61.8" y="120.2">VC0</text>
<text x="27.9" y="126.6">C1</text>
<text x="27.9" y="129.1">1u</text>
<text x="46.2" y="127.8">CHG</text>
<text x="56.7" y="129" transform="rotate(-90 56.7 129)">VSS</text>
<text x="61.6" y="127.8">SRN</text>
<text x="127" y="129.5">Cell6</text>
<text x="148.5" y="126.6">C6</text>
<text x="196.9" y="129.1">R89</text>
<text x="232.4" y="127.8">R88</text>
<text x="232.4" y="130.4">1k</text>
<text x="256.5" y="127.8">R69</text>
<text x="257.8" y="130.4">1k</text>
<text x="40.6" y="132.9">BQ76940DBT</text>
<text x="196.2" y="134.2">1k</text>
<text x="208.3" y="136.7">C57</text>
<text x="243.8" y="135.4">C56</text>
<text x="243.8" y="138">220n</text>
<text x="270.5" y="135.4">C51</text>
<text x="270.5" y="138">220n</text>
<text x="127" y="142.2">Cell5</text>
<text x="148.5" y="139.3">C5</text>
<text x="208.3" y="139.3">220n</text>
<text x="196.2" y="148.1">R90</text>
<text x="196.9" y="145.6">1k</text>
<text x="231.8" y="148.1">R91</text>
<text x="232.5" y="145.6">1k</text>
<text x="127" y="153.7">Cell4</text>
<text x="148.5" y="150.7">C4</text>
<text x="127" y="165.1">Cell3</text>
<text x="148.5" y="162.1">C3</text>
<text x="127" y="176.5">Cell2</text>
<text x="147.3" y="179.9">C1</text>
<text x="148.5" y="174.8">C2</text>
<text x="127" y="188">Cell1</text>
<text x="148.5" y="191.3">C0</text>
</g>
<g font-size="1.8" fill="#848400">
<text x="117" y="22.4">SENSE+</text>
<text x="135.9" y="22.4">CELL+</text>
<text x="192.5" y="21.1">BQ_ALERT</text>
<text x="117" y="27.5">SENSE-</text>
<text x="135.9" y="27.5">CELL-</text>
<text x="117" y="33.8">SENSE+</text>
<text x="135.9" y="33.8">CELL+</text>
<text x="117" y="38.9">SENSE-</text>
<text x="135.9" y="38.9">CELL-</text>
<text x="117" y="45.3">SENSE+</text>
<text x="135.9" y="45.3">CELL+</text>
<text x="117" y="50.4">SENSE-</text>
<text x="135.9" y="50.4">CELL-</text>
<text x="117" y="56.7">SENSE+</text>
<text x="135.9" y="56.7">CELL+</text>
<text x="12.9" y="61.8">BQ_SDA</text>
<text x="12.9" y="64.3">BQ_SCL</text>
<text x="117" y="61.8">SENSE-</text>
<text x="135.9" y="61.8">CELL-</text>
<text x="117" y="66.9">SENSE+</text>
<text x="135.9" y="66.9">CELL+</text>
<text x="31.3" y="74.5">BQ_ALERT</text>
<text x="117" y="74.5">SENSE-</text>
<text x="135.9" y="74.5">CELL-</text>
<text x="117" y="78.3">SENSE+</text>
<text x="135.9" y="78.3">CELL+</text>
<text x="117" y="89.7">SENSE+</text>
<text x="117" y="85.9">SENSE-</text>
<text x="135.9" y="89.7">CELL+</text>
<text x="135.9" y="85.9">CELL-</text>
<text x="117" y="97.3">SENSE-</text>
<text x="117" y="101.2">SENSE+</text>
<text x="135.9" y="97.3">CELL-</text>
<text x="135.9" y="101.2">CELL+</text>
<text x="12.8" y="102.4">BQ_BOOT</text>
<text x="117" y="108.8">SENSE-</text>
<text x="117" y="112.6">SENSE+</text>
<text x="135.9" y="108.8">CELL-</text>
<text x="135.9" y="112.6">CELL+</text>
<text x="117" y="124">SENSE+</text>
<text x="117" y="120.2">SENSE-</text>
<text x="135.9" y="124">CELL+</text>
<text x="135.9" y="120.2">CELL-</text>
<text x="117" y="131.6">SENSE-</text>
<text x="135.9" y="131.6">CELL-</text>
<text x="117" y="136.7">SENSE+</text>
<text x="135.9" y="136.7">CELL+</text>
<text x="117" y="148.1">SENSE+</text>
<text x="117" y="144.3">SENSE-</text>
<text x="135.9" y="148.1">CELL+</text>
<text x="135.9" y="144.3">CELL-</text>
<text x="117" y="155.8">SENSE-</text>
<text x="135.9" y="155.8">CELL-</text>
<text x="117" y="159.6">SENSE+</text>
<text x="135.9" y="159.6">CELL+</text>
<text x="117" y="167.2">SENSE-</text>
<text x="135.9" y="167.2">CELL-</text>
<text x="117" y="172.3">SENSE+</text>
<text x="135.9" y="172.3">CELL+</text>
<text x="117" y="177.4">SENSE-</text>
<text x="135.9" y="177.4">CELL-</text>
<text x="117" y="183.7">SENSE+</text>
<text x="135.9" y="183.7">CELL+</text>
<text x="117" y="188.8">SENSE-</text>
<text x="135.9" y="188.8">CELL-</text>
<text x="115.6" y="192.2">File:</text>
<text x="120.5" y="192.2">cell.kicad_sch</text>
</g>
<g font-size="1.8" fill="#008400">
<text x="188" y="130.5">C10</text>
<text x="223.5" y="129.2">C5</text>
</g>
<g font-size="1.4">
<text x="110.5" y="21.3">VC15</text>
<text x="110.5" y="32.7">VC14</text>
<text x="110.5" y="44.2">VC13</text>
<text x="110.5" y="55.6">VC12</text>
<text x="110.5" y="65.8">VC11</text>
<text x="110.5" y="77.2">VC10</text>
<text x="110.5" y="88.6">VC9</text>
<text x="110.5" y="100.1">VC8</text>
<text x="110.5" y="111.5">VC7</text>
<text x="110.5" y="122.9">VC6</text>
<text x="209.5" y="130.5">VC10B</text>
<text x="241.3" y="129.3">VC5B</text>
<text x="269.2" y="129.3">VC0</text>
<text x="110.5" y="135.6">VC5</text>
<text x="110.5" y="147">VC4</text>
<text x="110.5" y="154.7">VC3</text>
<text x="110.5" y="171.2">VC2</text>
<text x="110.5" y="182.6">VC1</text>
<text x="110.5" y="187.7">VC0</text>
</g>
</svg>
